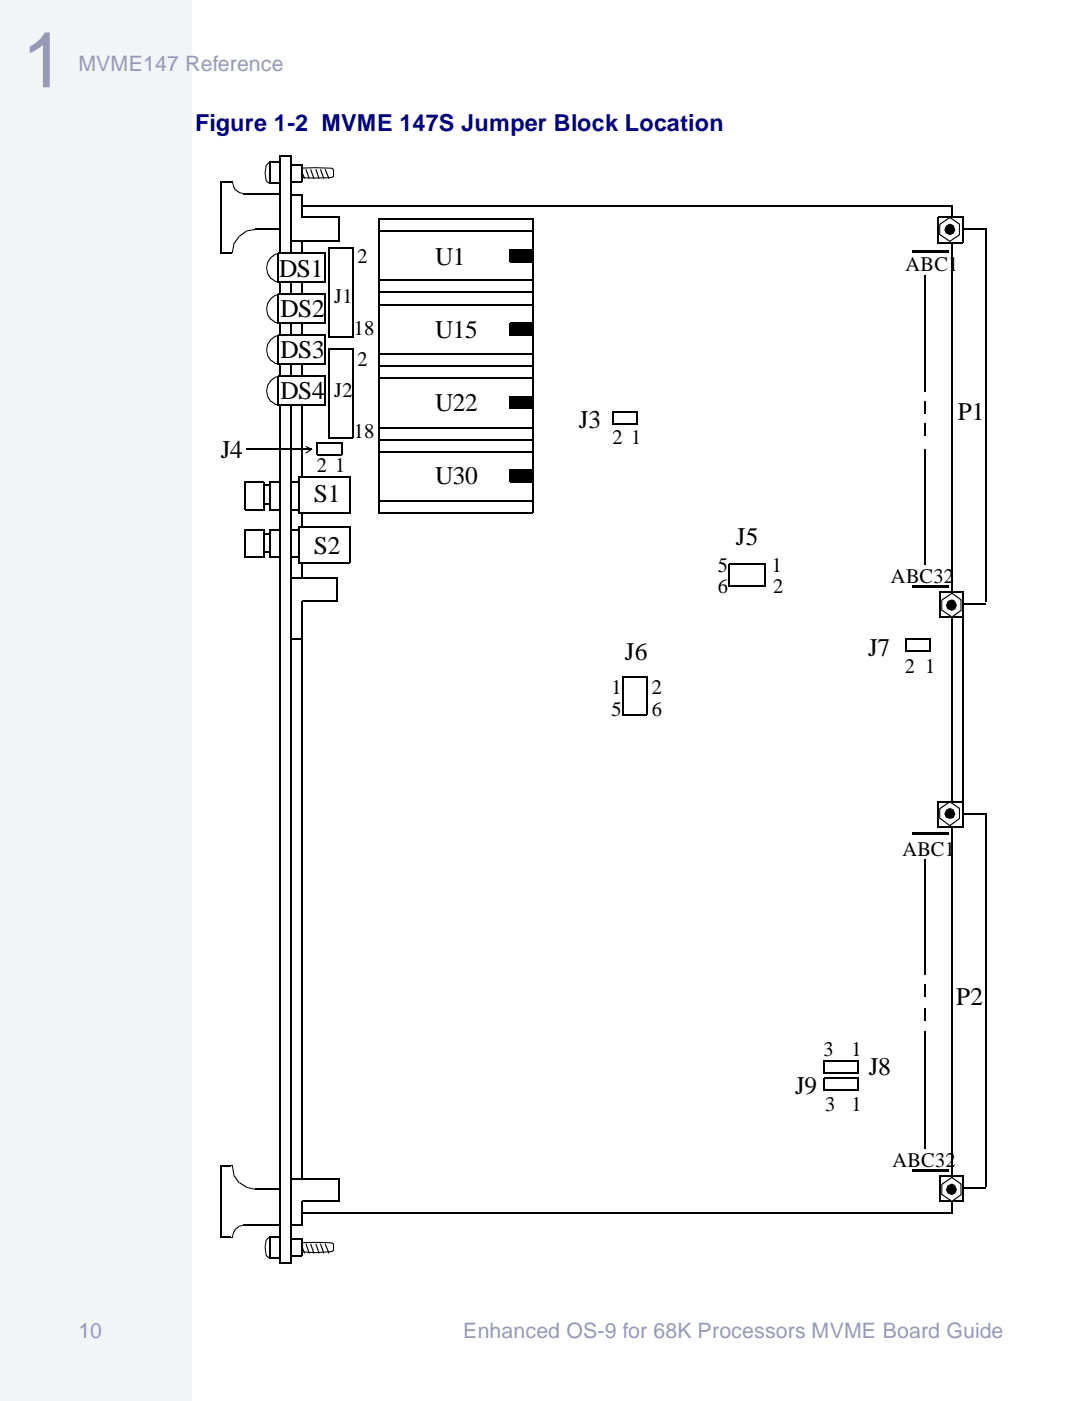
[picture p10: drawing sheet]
<svg xmlns="http://www.w3.org/2000/svg" width="178mm" height="229mm" viewBox="0 0 178 229" stroke-linecap="round" stroke-linejoin="round" font-family="sans-serif">
<path d="M-.1 -.1h31.3v228.7h-31.3z" fill="#f2f5f8"/>
<path d="M31.2 -.1v228.7" fill="none" stroke="#f2f5f8" stroke-width=".17"/>
<path d="M140.9 .8h24.4v13.9h-24.4z" fill="#fff"/>
<path d="M48.4 27.7l.3-.3h2.7h2.7l.4 .3v1l-.4 .3-2.7 .1-2.7-.1-.3-.3z" fill-rule="evenodd" fill="#fff"/>
<g fill="#000">
<path d="M48.3 27.7l.4-.3 2.7-.1 2.8 .1 .3 .2v1.2l-.3 .3h-2.8h-2.7l-.4-.4v-.5h.1v.5v-.1l.4 .3h-.1l2.7 .1 2.7-.1 .4-.3-.1 .1v-1l.1 .1-.4-.3-2.7-.1-2.7 .1h.1l-.4 .3v-.1v.5h-.1zM48.3 28.2h.1zM48.3 27.6l.1-.1-.1 .2zM48.8 29.1h.2l-.2 .1zM48.3 27.7l.1-.1 .6 1.5h-.2zM49 27.6l.2-.1-.2 .2zM49.6 29.1h.2l-.2 .1zM49 27.7l.2-.1 .6 1.5h-.2zM49.9 27.6l.2-.1-.2 .2zM50.4 29.1h.2l-.2 .1zM49.9 27.7l.2-.1 .5 1.5h-.2zM50.6 27.6l.2-.1-.2 .2z"/>
<path d="M51.2 29.1h.1l-.1 .1zM50.6 27.7l.2-.1 .5 1.5h-.1zM51.5 27.6l.2-.1-.2 .2zM52 29.1h.2l-.2 .1zM51.5 27.7l.2-.1 .5 1.5h-.2zM52.3 27.6l.1-.1-.1 .2zM52.8 29.1h.1l-.1 .1zM52.3 27.7l.1-.1 .5 1.5h-.1zM53 27.6l.2-.1-.2 .2zM53.6 29.1h.2l-.2 .1zM53 27.7l.2-.1 .6 1.5h-.2z"/>
</g>
<path d="M43.7 26.7l.3-.2a2.27 2.27 0 0 1 .4 2.9l-.2 .3-.2 .2-.3-.2a2.95 2.95 0 0 1 0-3z" fill-rule="evenodd" fill="#fff"/>
<path d="M43.6 26.7l.4-.3 .3 .2 .4 1.6h-.2l-.2-1.2v.1l-.2-.3h.1l-.2-.2-.5 .5v-.1l-.1 1.2 .1 1.2 .3 .3v-.1l.2 .2 .2-.2-.1 .1 .4-1.5h.2l-.2 1.3-.2 .3-.3 .2-.4-.2-.2-.3-.2-1.3 .2-1.2zM44.5 28.2h.2z" fill="#000"/>
<path d="M47.5 26.9h1.9v2.7h-1.9z" fill="#fff"/>
<path d="M47.4 29.6h2v.1h-2zM47.5 26.8h2v.1h-2z" fill="#000"/>
<path d="M47.5 26.8v2.8M49.4 26.9v2.8" fill="none" stroke="#000" stroke-width=".17"/>
<path d="M44 26.5h1.6v3.4h-1.6z" fill="#fff"/>
<path d="M44 29.8h1.6v.2h-1.6zM44 26.4h1.7v.2h-1.7z" fill="#000"/>
<path d="M44 26.4v3.5M45.6 26.5v3.5" fill="none" stroke="#000" stroke-width=".17"/>
<path d="M48.4 203l.3-.2 2.7-.1 2.7 .1 .4 .2v1l-.4 .2-2.7 .2-2.7-.2-.3-.2z" fill-rule="evenodd" fill="#fff"/>
<g fill="#000">
<path d="M48.3 203l.4-.3 2.7-.1 2.8 .1 .3 .3v1.1l-.3 .2-2.8 .2-2.7-.2-.4-.3v-.4h.1v.4v-.1l.4 .2h-.1l2.7 .2 2.7-.2 .4-.2-.1 .1v-1l.1 .1-.4-.2-2.7-.1-2.7 .1h.1l-.4 .2v-.1v.6h-.1zM48.3 203.6h.1zM48.3 203l.1-.1-.1 .1zM48.8 204.5l.2-.1-.2 .2zM48.3 203h.1l.6 1.4-.2 .1zM49 203l.2-.1-.2 .1zM49.6 204.5l.2-.1-.2 .2zM49 203h.2l.6 1.4-.2 .1zM49.9 203l.2-.1-.2 .1zM50.4 204.5l.2-.1-.2 .2zM49.9 203h.2l.5 1.4-.2 .1zM50.6 203l.2-.1-.2 .1z"/>
<path d="M51.2 204.5l.1-.1-.1 .2zM50.6 203h.2l.5 1.4-.1 .1zM51.5 203l.2-.1-.2 .1zM52 204.5l.2-.1-.2 .2zM51.5 203h.2l.5 1.4-.2 .1zM52.3 203l.1-.1-.1 .1zM52.8 204.5l.1-.1-.1 .2zM52.3 203h.1l.5 1.4-.1 .1zM53 203l.2-.1-.2 .1zM53.6 204.5l.2-.1-.2 .2zM53 203h.2l.6 1.4-.2 .1z"/>
</g>
<path d="M43.7 202l.3-.1a2.27 2.27 0 0 1 .4 2.8l-.2 .4-.2 .1-.3-.1a2.95 2.95 0 0 1 0-3.1z" fill-rule="evenodd" fill="#fff"/>
<path d="M43.6 202l.4-.2 .3 .1 .4 1.7h-.2l-.2-1.2v.1l-.2-.4h.1l-.2-.2-.5 .6v-.1l-.1 1.2 .1 1.1 .3 .4v-.1l.2 .2 .2-.2-.1 .1 .4-1.5h.2l-.2 1.2-.2 .4-.3 .1-.4-.1-.2-.4-.2-1.2 .2-1.2zM44.5 203.6h.2z" fill="#000"/>
<path d="M47.5 202.1h1.9v2.8h-1.9z" fill="#fff"/>
<path d="M47.4 204.8h2v.2h-2zM47.5 202h2v.2h-2z" fill="#000"/>
<path d="M47.5 202v2.9M49.4 202.1v2.9" fill="none" stroke="#000" stroke-width=".17"/>
<path d="M44 201.9h1.6v3.3h-1.6z" fill="#fff"/>
<path d="M44 205.2h1.6v.1h-1.6zM44 201.8h1.7v.1h-1.7z" fill="#000"/>
<g fill="none" stroke="#000" stroke-width=".17">
<path d="M45.6 33.5h109.9M45.6 33.5v164.5M49.4 39.3v152.9M155.4 33.5v164.5M157.2 37.4v4.3M151.1 44.9v19M151.1 65.5v2.1M151.1 69.1v2.1M151.1 73.3v18.8M157.2 100.3v30.3M151.1 140.1v18.9M151.1 160.5v2.2"/>
<path d="M151.1 164.4v2.2M151.1 168.3v19.2M45.6 198h109.8M44 201.8v3.4M45.6 201.9v3.4"/>
</g>
<path d="M149 41h6M149 95.7h6M149 136.1h6M149 191h6" fill="none" stroke="#000" stroke-width=".34"/>
<g fill="#fff">
<path d="M47.4 197.9h2.1v.1h-2.1z"/>
<path d="M47.4 33.5h2.1v.1h-2.1z"/>
</g>
<g fill="none" stroke="#000" stroke-width=".17">
<path d="M47.4 39.4h8M49.3 35.5h6.1M49.4 31.8v3.8M55.3 35.4v4M155.4 39.6v57M157.2 37.4h3.9M161 37.4v60.8M157.2 98.5h3.9M157.2 83.6v8.2M47.4 199.9h2.1M47.4 192.4h8M49.3 196h6.1"/>
<path d="M49.4 195.9v4.1M55.3 192.3v3.8"/>
</g>
<path d="M47.4 38.5h.2v.1h-.2zM47.4 38.5h.2zM47.4 31.8h2v.1h-2zM49.3 31.8h.2zM49.4 31.8l.1 .1zM55.2 39.4l.2 .1zM157.2 91.8l.1 .1z" fill="#000"/>
<path d="M48.9 77.8h8.3v5.9h-8.3z" fill="#fff"/>
<path d="M48.9 77.7v6M48.9 77.8h8.3M57.2 77.8v5.9M48.8 83.7h8.4" fill="none" stroke="#000" stroke-width=".17"/>
<path d="M48.9 86h8.3v5.8h-8.3z" fill="#fff"/>
<path d="M48.8 91.8h8.4M48.9 85.9v5.9M48.9 86h8.3M57.2 86v5.9" fill="none" stroke="#000" stroke-width=".17"/>
<g fill="#fff">
<path d="M157.2 39.3h.1v57h-.1z"/>
<path d="M153.4 96.5h3.8v4.2h-3.8z"/>
</g>
<path d="M153.4 96.4v4.3M153.4 96.5h3.9M157.2 96.5v4.3M153.3 100.7h3.9" fill="none" stroke="#000" stroke-width=".17"/>
<path d="M153.2 35.5h4v4.1h-4z" fill="#fff"/>
<path d="M36.1 29.6v11.8M39.7 31.6h5.9M41.6 37.4h4M153.1 39.6h4.1M153.2 35.4v4.2M153.2 35.5h4.1M157.2 35.5v4.2M36.1 190.1v11.8M39.7 199.9h6M41.6 194.1h4" fill="none" stroke="#000" stroke-width=".17"/>
<g fill="#000">
<path d="M36 29.6h1.7v.1h-1.7zM36 29.6h.2zM37.7 29.6l.1 .1zM37.9 29.6h.1zM37.9 29.6h.1l.2 .7h-.2zM38 30.3h.2l.3 .7-.1 .1zM39 38.5l1.2-.9 .1 .2-1.2 .8zM39.8 31.5l.1 .2zM38.5 30.9l.6 .4h-.1l.8 .2v.2l-.8-.2-.6-.4zM40.2 37.6l1.5-.2v.1l-1.5 .3zM41.7 37.4l.1 .1zM45.6 31.5l.1 .2z"/>
<path d="M45.6 37.4l.1 .1zM36 41.2l.1 .2zM36.1 41.2h1.7v.2h-1.7zM37.9 41.2h.1zM39 38.5l.1 .1-.8 1.2v-.1l-.3 1.5h-.1l.2-1.5zM36 190.1h1.8v.2h-1.8zM37.9 190.2l.1 .1zM37.9 190.3h.1l.3 1.5h-.2zM38.1 191.8h.2l.8 1.2-.1 .1zM39 200l.8-.2v.2l-.8 .2zM39.8 199.8l.1 .2zM41.7 194l.1 .2z"/>
<path d="M39 193.1l.1-.2 1.2 .7h-.1l1.5 .4v.2l-1.5-.4zM45.6 194l.1 .2zM36 201.8h1.8v.1h-1.8zM37.9 201.9h.1zM38.4 200.5l.1-.1v.2l-.3 .6v-.1l-.2 .8h-.1l.1-.8zM38.5 200.4l.5-.4 .1 .2-.6 .4z"/>
</g>
<path d="M47.5 78.7h1.4v4.5h-1.4z" fill="#fff"/>
<path d="M47.5 78.6h1.5v.2h-1.5zM47.4 83.1h1.5v.1h-1.5z" fill="#000"/>
<path d="M47.5 78.6v4.6M48.9 78.7v4.5" fill="none" stroke="#000" stroke-width=".17"/>
<path d="M47.5 86.5h1.4v4.4h-1.4z" fill="#fff"/>
<path d="M47.4 90.9h1.5v.1h-1.5zM47.5 86.4h1.5v.1h-1.5z" fill="#000"/>
<path d="M47.5 86.4v4.5M48.9 86.5v4.5" fill="none" stroke="#000" stroke-width=".17"/>
<path d="M44 78.7h1.6v4.5h-1.6z" fill="#fff"/>
<path d="M44 78.6h1.7v.2h-1.7zM44 83.1h1.6v.1h-1.6z" fill="#000"/>
<path d="M44 78.6v4.6M45.6 78.7v4.5" fill="none" stroke="#000" stroke-width=".17"/>
<path d="M44 86.5h1.6v4.4h-1.6z" fill="#fff"/>
<path d="M44 90.9h1.6v.1h-1.6zM44 86.4h1.7v.1h-1.7z" fill="#000"/>
<path d="M44 86.4v4.5M45.6 86.5v4.5" fill="none" stroke="#000" stroke-width=".17"/>
<path d="M43 87.1h1v3h-1z" fill="#fff"/>
<path d="M42.9 90h1.1v.2h-1.1zM43 87h1.1v.1h-1.1z" fill="#000"/>
<path d="M43 87v3.1M44 87.1v3.1" fill="none" stroke="#000" stroke-width=".17"/>
<path d="M43 79.2h1v3.1h-1z" fill="#fff"/>
<path d="M43 79.1h1.1v.2h-1.1zM42.9 82.2h1.1v.2h-1.1z" fill="#000"/>
<path d="M43 79.1v3.2M44 79.2v3.2" fill="none" stroke="#000" stroke-width=".17"/>
<path d="M40.1 78.7h2.9v4.5h-2.9z" fill="#fff"/>
<path d="M40.1 78.7h3M40.1 78.6v4.6M43 78.7v4.5M40 83.2h3" fill="none" stroke="#000" stroke-width=".17"/>
<path d="M40.1 86.5h2.9v4.4h-2.9z" fill="#fff"/>
<path d="M40 90.9h3M40.1 86.5h3M40.1 86.4v4.5M43 86.5v4.5" fill="none" stroke="#000" stroke-width=".17"/>
<path d="M153.8 97.9l1.6-1.1 1.5 1.1v1.7l-1.5 1.1-1.6-1.1z" fill-rule="evenodd" fill="#fff"/>
<path d="M155.4 100.6l1.5-1.1 .1 .2-1.5 1.1zM153.7 97.9l1.8-1.2 1.5 1.1v1.9l-.2-.1v-1.7h.2l-.1 .1-1.5-1.1 .1-.2v.2l-1.6 1.1-.1-.2 .1 1.8h-.2l.2-.1 1.6 1.1-.1 .2-1.7-1.2z" fill="#000"/>
<path d="M153.4 36.6l1.6-1.1 1.6 1.1v1.7l-1.6 1.1-1.6-1.1z" fill-rule="evenodd" fill="#fff"/>
<path d="M153.3 36.6l1.8-1.2 1.6 1.1v1.9l-.1-.1v-1.7h.1l-.1 .1-1.6-1.1 .1-.2v.2l-1.6 1.1-.1-.2 .1 1.8h-.2l.2-.1 1.6 1.1-.1 .2-1.7-1.2zM154.5 36.8l.5-.3 .7 .3 .3 .6-.2 .1-.3-.6h.1l-.6-.2h.1l-.5 .2-.2 .6v-.1l.2 .6v-.1l.5 .3h-.1l.6-.3-.1 .1 .3-.6 .2 .1-.3 .6-.6 .3-.7-.3-.2-.7zM155.8 37.4l.2 .1zM155 39.3l1.6-1.1 .1 .2-1.6 1.1zM154.7 98.1l.7-.3 .6 .3 .2 .6-.1 .1-.3-.6h.1l-.5-.2h.1l-.6 .2-.3 .6v-.1l.3 .6v-.1l.6 .3h-.1l.5-.3-.1 .1 .3-.6 .1 .1-.2 .6-.5 .3-.8-.3-.3-.6zM156.1 98.7l.1 .1zM161 132.7l.1 .2zM155.3 191.9l.2 .1zM160.9 193.5l.2 .1z" fill="#000"/>
<g fill="#000">
<circle cx="155.1" cy="37.4" r=".82"/>
<circle cx="155.3" cy="98.7" r=".82"/>
</g>
<path d="M155.4 134.9v57M157.2 132.8h3.8M157.2 132.7v4.3M161 132.7v60.8M157.2 178.9v8.3M157.2 193.8h3.9" fill="none" stroke="#000" stroke-width=".17"/>
<g fill="#fff">
<path d="M157.2 191.5l.1 .1z"/>
<path d="M157.2 134.6h.1v56.9h-.1z"/>
<path d="M153.4 191.9h3.8v4.1h-3.8z"/>
</g>
<path d="M153.3 196h3.9M153.4 191.8v4.2M153.4 191.9h3.9M157.2 191.9v4.2" fill="none" stroke="#000" stroke-width=".17"/>
<path d="M153.2 130.8h4v4.2h-4z" fill="#fff"/>
<path d="M153.1 135h4.1M153.2 130.7v4.3M153.2 130.8h4.1M157.2 130.8v4.3" fill="none" stroke="#000" stroke-width=".17"/>
<path d="M153.8 193.2l1.6-1.1 1.5 1.1v1.7l-1.5 1.1-1.6-1.1z" fill-rule="evenodd" fill="#fff"/>
<path d="M153.7 193.2l1.8-1.2 1.5 1.1v1.9l-.2-.1v-1.7h.2l-.1 .1-1.5-1.1 .1-.2v.2l-1.6 1.1-.1-.2 .1 1.8h-.2l.2-.1 1.6 1.1-.1 .2-1.7-1.2zM155.4 195.9l1.5-1.1 .1 .2-1.5 1.1z" fill="#000"/>
<path d="M153.4 131.9l1.6-1.1 1.6 1.1v1.6l-1.6 1.2-1.6-1.2z" fill-rule="evenodd" fill="#fff"/>
<path d="M153.4 131.8l1.7-1.1 1.6 1.1v1.8l-.1-.1v-1.6h.1l-.1 .1-1.6-1.1 .1-.2v.2l-1.6 1.1-.1-.2 .1 1.7h-.2l.2-.1 1.6 1.2-.1 .2-1.7-1.3zM154.4 132.2l.6-.4 .7 .3 .3 .7-.2 .1-.3-.6h.1l-.6-.3h.1l-.5 .3-.2 .6v-.1l.2 .6v-.1l.5 .1h-.1l.6-.1-.1 .1 .3-.6 .2 .1-.3 .5a1.27 1.27 0 0 1-1.3 0l-.2-.5zM155.8 132.8l.2 .1zM155 134.6l1.6-1.2 .1 .2-1.6 1.2zM154.7 193.5l.7-.4 .6 .3 .2 .7-.1 .1-.3-.6h.1l-.5-.3h.1l-.6 .3-.3 .6v-.1l.3 .6v-.1l.6 .2h-.1l.5-.2-.1 .1 .3-.6 .1 .1-.2 .5-.5 .3-.8-.3-.3-.5zM156.1 194.1l.1 .1z" fill="#000"/>
<g fill="#000">
<circle cx="155.1" cy="132.7" r=".82"/>
<circle cx="155.3" cy="194" r=".82"/>
</g>
<path d="M50.1 95.3h.2v4.1h-.2z" fill="#fff"/>
<path d="M47.5 94.2h7.5v3.9h-5.6v6.2h-1.9z" fill-rule="evenodd" fill="#fff"/>
<path d="M47.5 104.2h2v.2h-2z" fill="#000"/>
<path d="M47.4 94.2h7.6M47.5 94.2v10.2M49.4 98.1v6.2M49.4 98.1h5.7M55 94.2v3.9" fill="none" stroke="#000" stroke-width=".17"/>
<path d="M45.6 25.4h1.9v180.7h-1.9z" fill="#fff"/>
<path d="M45.6 25.3h2v.2h-2zM45.6 206h1.9v.2h-1.9z" fill="#000"/>
<path d="M45.6 25.3v180.8M47.5 25.4v180.8" fill="none" stroke="#000" stroke-width=".17"/>
<path d="M44.2 55.4a2.32 2.32 0 0 1 3.2 .1 2.32 2.32 0 0 1 0 3.2 2.32 2.32 0 0 1-3.2 .1 2.46 2.46 0 0 1 0-3.4z" fill-rule="evenodd" fill="#fff"/>
<path d="M44.2 55.3a2.33 2.33 0 0 1 2.6-.5 2.33 2.33 0 0 1 1.4 2.3h-.2l-.1-1v.1l-.6-.7h.1l-.7-.5-.9-.2-.9 .2h.1l-.7 .5-.5 .7v-.1l-.2 1 .2 .9 .5 .8v-.1l.7 .5h-.1l.9 .2 .9-.2 .7-.5-.1 .1 .6-.8 .1-.9h.2a2.41 2.41 0 0 1-3.4 2.2 2.41 2.41 0 0 1-.6-4zM48 57.1h.2z" fill="#000"/>
<path d="M45.4 54.7h7.7v4.7h-7.7z" fill="#fff"/>
<path d="M45.3 59.4h7.8M45.4 54.7h7.8M45.4 54.6v4.8M53.1 54.7v4.8" fill="none" stroke="#000" stroke-width=".17"/>
<path d="M44.2 48.7a2.32 2.32 0 0 1 3.2 .1 2.32 2.32 0 0 1 0 3.2 2.32 2.32 0 0 1-3.2 .1 2.46 2.46 0 0 1 0-3.4z" fill-rule="evenodd" fill="#fff"/>
<path d="M44.1 48.7a2.35 2.35 0 0 1 2.6-.6 2.35 2.35 0 0 1 1.5 2.3h-.2l-.1-.9-.6-.7h.1l-.7-.5-.9-.2-.9 .2h.1l-.7 .5-.5 .7-.2 .9 .2 .9 .5 .8v-.1l.7 .5h-.1l.9 .2 .9-.2 .7-.5-.1 .1 .6-.8 .1-.9h.2a2.41 2.41 0 0 1-3.3 2.3 2.41 2.41 0 0 1-.8-4zM48 50.4h.2z" fill="#000"/>
<path d="M45.4 48h7.7v4.8h-7.7z" fill="#fff"/>
<path d="M45.3 52.8h7.8M45.4 48h7.8M45.4 47.9v4.9M53.1 48v4.8" fill="none" stroke="#000" stroke-width=".17"/>
<path d="M44.2 42a2.32 2.32 0 0 1 3.2 .1 2.32 2.32 0 0 1 0 3.2 2.32 2.32 0 0 1-3.2 .1 2.46 2.46 0 0 1 0-3.4z" fill-rule="evenodd" fill="#fff"/>
<path d="M44.1 42a2.35 2.35 0 0 1 2.6-.6 2.35 2.35 0 0 1 1.5 2.3h-.2l-.1-.9v.1l-.6-.8h.1l-.7-.5-.9-.2-.9 .2h.1l-.7 .5-.5 .8v-.1l-.2 .9 .2 .9 .5 .8v-.1l.7 .5h-.1l.9 .2 .9-.2 .7-.5-.1 .1 .6-.8 .1-.9h.2a2.41 2.41 0 0 1-3.3 2.3 2.41 2.41 0 0 1-.8-4zM48 43.7h.2z" fill="#000"/>
<path d="M45.4 41.3h7.7v4.8h-7.7z" fill="#fff"/>
<path d="M45.3 46.1h7.8M45.4 41.3h7.8M45.4 41.2v4.9M53.1 41.3v4.9" fill="none" stroke="#000" stroke-width=".17"/>
<path d="M44.2 62.1a2.32 2.32 0 0 1 3.2 0 2.32 2.32 0 0 1 0 3.3 2.32 2.32 0 0 1-3.2 .1 2.46 2.46 0 0 1 0-3.4z" fill-rule="evenodd" fill="#fff"/>
<path d="M44.1 62.1a2.35 2.35 0 0 1 2.6-.6 2.35 2.35 0 0 1 1.5 2.3h-.2l-.1-1v.1l-.6-.7h.1l-.7-.5-.9-.2-.9 .2h.1l-.7 .5-.5 .7v-.1l-.2 1 .2 .9 .5 .8v-.1l.7 .5h-.1l.9 .2 .9-.2 .7-.5-.1 .1 .6-.8 .1-.9h.2a2.41 2.41 0 0 1-3.3 2.2 2.41 2.41 0 0 1-.8-3.9zM48 63.8h.2z" fill="#000"/>
<path d="M45.4 61.4h7.7v4.7h-7.7z" fill="#fff"/>
<g fill="none" stroke="#000" stroke-width=".17">
<path d="M53.6 55h4.1M53.7 40.5h4.1M53.7 56.9h4.1M53.7 40.4v14.6M53.7 56.8v14.6M57.7 40.5v14.5M57.7 56.9v14.6M40.2 73.3h9.7M45.3 66.1h7.8M45.4 61.4h7.8M45.4 61.3v4.8M53.1 61.4v4.8"/>
<path d="M53.6 71.4h4.1M101.6 116.6h4.1M101.7 110.4h4.1M101.7 110.3v6.3M105.7 110.4v6.3"/>
</g>
<path d="M49.8 73.3h1v.1h-1zM50 72.7l1.1 .6-.3 .1-.9-.5zM49.9 73.8l.9-.5 .1 .1-.9 .6z" fill="#000"/>
<path d="M61.9 71.7h25.2v12h-25.2z" fill="#fff"/>
<path d="M61.9 71.7h25.2M61.9 71.6v12.1M87.1 71.7v12M61.8 83.7h25.3" fill="none" stroke="#000" stroke-width=".17"/>
<path d="M61.9 73.7h25.2v8h-25.2z" fill="#fff"/>
<path d="M61.9 73.7h25.2M61.9 73.6v8.1M83.2 78.7h3.9M83.3 76.6v2.1M83.3 76.7h3.8M87.1 73.7v8.1M61.8 81.7h25.3" fill="none" stroke="#000" stroke-width=".17"/>
<path d="M83.3 76.7h3.8v2h-3.8z" fill="#000"/>
<path d="M61.9 59.7h25.2v12h-25.2z" fill="#fff"/>
<path d="M61.9 59.7h25.2M61.9 59.6v12.1M87.1 59.7v12.1M61.8 71.7h25.3" fill="none" stroke="#000" stroke-width=".17"/>
<path d="M61.9 61.7h25.2v8.1h-25.2z" fill="#fff"/>
<path d="M61.8 69.8h25.3M61.9 61.7h25.2M61.9 61.6v8.2M83.2 66.6h3.9M83.3 64.6v2M83.3 64.7h3.8M87.1 61.7v8.2" fill="none" stroke="#000" stroke-width=".17"/>
<path d="M83.3 64.7h3.8v1.9h-3.8z" fill="#000"/>
<path d="M61.9 47.7h25.2v12h-25.2z" fill="#fff"/>
<path d="M61.8 59.7h25.3M61.9 47.7h25.2M61.9 47.6v12.1M87.1 47.7v12.1" fill="none" stroke="#000" stroke-width=".17"/>
<path d="M61.9 49.7h25.2v8.1h-25.2z" fill="#fff"/>
<path d="M61.8 57.8h25.3M61.9 49.7h25.2M61.9 49.6v8.2M83.2 54.7h3.9M83.3 52.7v2M83.3 52.8h3.8M87.1 49.7v8.1" fill="none" stroke="#000" stroke-width=".17"/>
<path d="M83.3 52.8h3.8v1.9h-3.8z" fill="#000"/>
<path d="M61.9 35.7h25.2v12h-25.2z" fill="#fff"/>
<path d="M61.9 35.7h25.2M61.9 35.7v12M87.1 35.7v12.1M61.8 47.7h25.3" fill="none" stroke="#000" stroke-width=".17"/>
<path d="M61.9 37.7h25.2v8h-25.2z" fill="#fff"/>
<path d="M61.9 37.7h25.2M61.9 37.6v8.1M87.1 37.7v8.1M61.8 45.7h25.3M83.2 42.7h3.9M83.3 40.7v2M83.3 40.7h3.8" fill="none" stroke="#000" stroke-width=".17"/>
<path d="M83.3 40.7h3.8v2h-3.8z" fill="#000"/>
<path d="M51.8 72.2h4v2h-4z" fill="#fff"/>
<path d="M51.7 74.2h4.1M51.8 72.1v2.1M51.8 72.2h4.1M55.8 72.2v2.1" fill="none" stroke="#000" stroke-width=".17"/>
<path d="M100.1 67.2h4v2h-4z" fill="#fff"/>
<path d="M100 69.2h4.1M100.1 67.2h4.1M100.1 67.2v2M104.1 67.2v2.1" fill="none" stroke="#000" stroke-width=".17"/>
<path d="M119.1 92h5.8v3.7h-5.8z" fill="#fff"/>
<path d="M119 95.7h5.9M119.1 92v3.7M119.1 92h5.9M124.9 92v3.8" fill="none" stroke="#000" stroke-width=".17"/>
<path d="M147.8 104.3h4.1v2h-4.1z" fill="#fff"/>
<path d="M147.8 106.3h4.1M147.8 104.3h4.2M147.8 104.2v2.1M151.9 104.3v2.1" fill="none" stroke="#000" stroke-width=".17"/>
<path d="M134.5 173.2h5.6v1.9h-5.6z" fill="#fff"/>
<path d="M134.5 175.1h5.6M134.5 173.2h5.7M134.5 173.1v2M140.1 173.2v2" fill="none" stroke="#000" stroke-width=".17"/>
<path d="M134.5 176h5.6v1.9h-5.6z" fill="#fff"/>
<path d="M134.5 177.9h5.6M134.5 176h5.7M134.5 175.9v2M140.1 176v2" fill="none" stroke="#000" stroke-width=".17"/>
<text font-size="12.7" fill="#969ab5" x="3.6" y="14.2">1</text>
<g font-size="4.1">
<text x="45.6" y="45.2">DS1</text>
<text x="71" y="43.3">U1</text>
<text x="45.8" y="51.7">DS2</text>
<text x="45.8" y="58.3">DS3</text>
<text x="71" y="55.2">U15</text>
<text x="45.8" y="65">DS4</text>
<text x="71" y="67">U22</text>
<text x="94.5" y="69.8">J3</text>
<text x="156.4" y="68.6">P1</text>
<text x="36.1" y="74.8">J4</text>
<text x="51.2" y="82">S1</text>
<text x="71" y="78.9">U30</text>
<text x="120.2" y="89">J5</text>
<text x="51.2" y="90.4">S2</text>
<text x="102" y="107.6">J6</text>
<text x="141.7" y="107.1">J7</text>
<text x="156.1" y="163.9">P2</text>
<text x="129.8" y="178.5">J9</text>
<text x="141.8" y="175.4">J8</text>
</g>
<text font-size="3.8" fill="#000083" x="31.8" y="21.3">Figure 1-2 MVME 147S Jumper Block Location</text>
<g font-size="3.5" fill="#969ab5">
<text x="12.8" y="11.5">MVME147 Reference</text>
<text x="12.8" y="218.4">10</text>
<text x="75.6" y="218.4">Enhanced OS-9 for 68K Processors MVME Board Guide</text>
</g>
<g font-size="3.4">
<text x="58.3" y="42.9">2</text>
<text x="147.8" y="44.3">ABC1</text>
<text x="54.5" y="49.4">J1</text>
<text x="57.8" y="54.6">18</text>
<text x="58.3" y="59.7">2</text>
<text x="54.5" y="64.7">J2</text>
<text x="57.8" y="71.4">18</text>
<text x="51.7" y="77">2</text>
<text x="54.7" y="77">1</text>
<text x="100" y="72.5">2</text>
<text x="103.1" y="72.5">1</text>
<text x="117.2" y="93.4">5</text>
<text x="126" y="93.4">1</text>
<text x="145.5" y="95.1">ABC32</text>
<text x="117.2" y="96.7">6</text>
<text x="126.3" y="96.7">2</text>
<text x="99.8" y="113.2">1</text>
<text x="106.4" y="113.2">2</text>
<text x="147.8" y="109.8">2</text>
<text x="151.1" y="109.8">1</text>
<text x="99.8" y="116.8">5</text>
<text x="106.4" y="116.8">6</text>
<text x="147.3" y="139.6">ABC1</text>
<text x="134.5" y="172.3">3</text>
<text x="139" y="172.3">1</text>
<text x="134.7" y="181.2">3</text>
<text x="139" y="181.2">1</text>
<text x="145.7" y="190.4">ABC32</text>
</g>
</svg>
